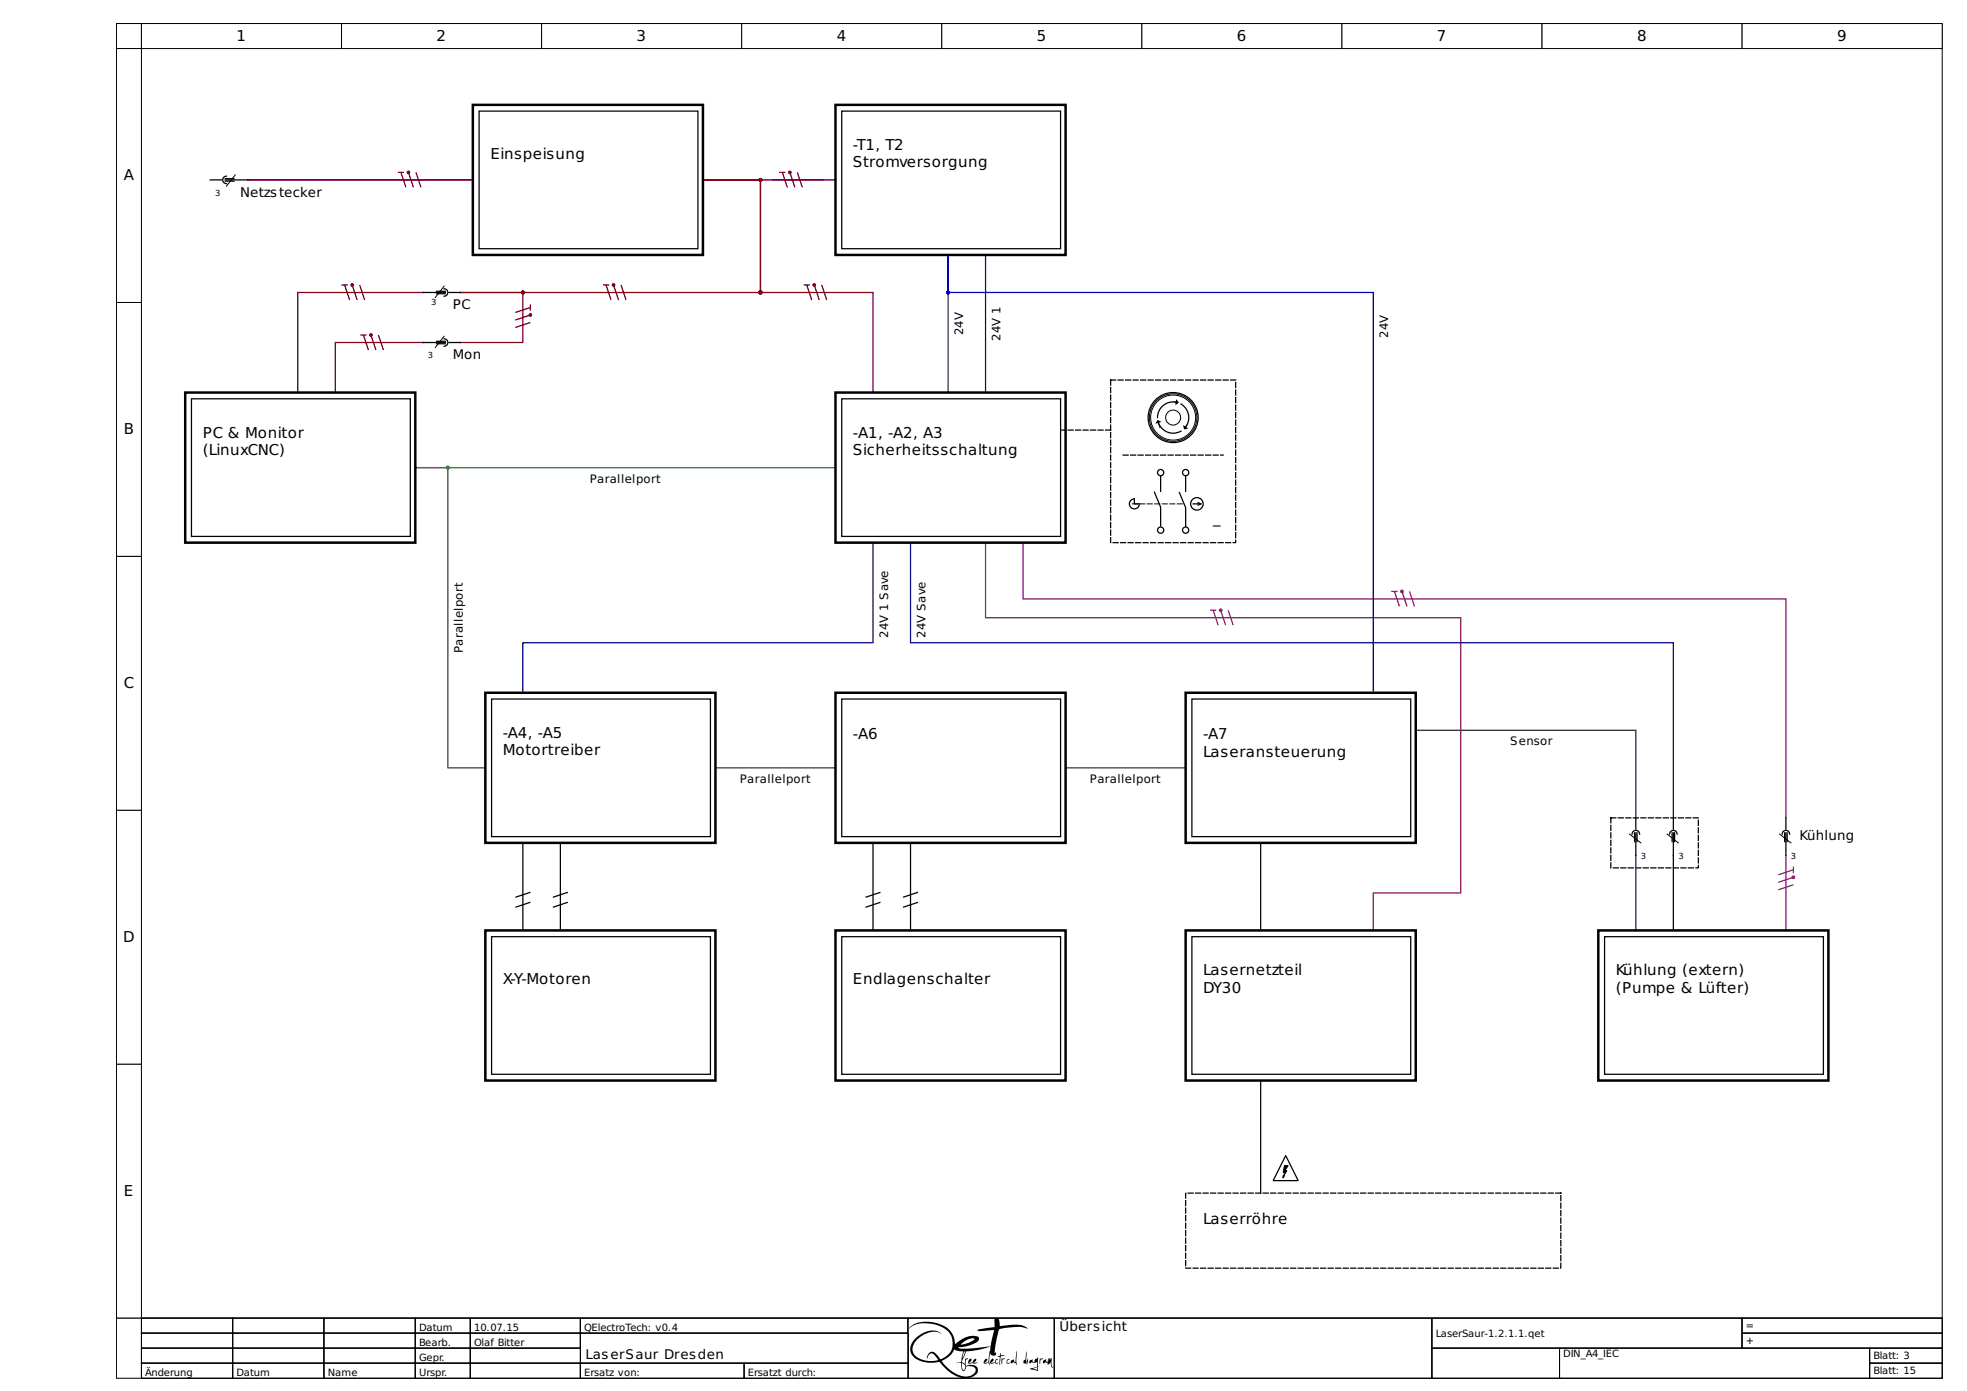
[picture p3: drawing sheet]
<svg xmlns="http://www.w3.org/2000/svg" width="420mm" height="297mm" viewBox="0 0 420 297" stroke-linecap="round" stroke-linejoin="round" font-family="sans-serif">
<path d="M24.9 5h390v276.5h-390z" fill="none" stroke="#000" stroke-width=".21"/>
<g fill="#fff" stroke="#000" stroke-width=".21">
<path d="M24.9 5h5.3v5.4h-5.3z"/>
<path d="M30.2 5h42.8v5.4h-42.8z"/>
<path d="M73 5h42.7v5.4h-42.7z"/>
<path d="M115.7 5h42.7v5.4h-42.7z"/>
<path d="M158.4 5h42.8v5.4h-42.8z"/>
<path d="M201.2 5h42.7v5.4h-42.7z"/>
<path d="M243.9 5h42.7v5.4h-42.7z"/>
<path d="M286.6 5h42.8v5.4h-42.8z"/>
<path d="M329.4 5h42.7v5.4h-42.7z"/>
<path d="M372.1 5h42.8v5.4h-42.8z"/>
<path d="M24.9 10.4h5.3v54.2h-5.3z"/>
<path d="M24.9 64.6h5.3v54.2h-5.3z"/>
<path d="M24.9 118.8h5.3v54.2h-5.3z"/>
<path d="M24.9 173h5.3v54.3h-5.3z"/>
<path d="M24.9 227.3h5.3v54.2h-5.3z"/>
<path d="M24.9 281.5h390v12.8h-390z"/>
<path d="M30.2 281.5h19.5v3.2h-19.5z"/>
</g>
<path d="M30.2 281.5h19.5v3.2h-19.5z" fill="none" stroke="#000" stroke-width=".21"/>
<path d="M49.7 281.5h19.5v3.2h-19.5z" fill="#fff" stroke="#000" stroke-width=".21"/>
<path d="M49.7 281.5h19.5v3.2h-19.5z" fill="none" stroke="#000" stroke-width=".21"/>
<path d="M69.2 281.5h19.5v3.2h-19.5z" fill="#fff" stroke="#000" stroke-width=".21"/>
<path d="M69.2 281.5h19.5v3.2h-19.5z" fill="none" stroke="#000" stroke-width=".21"/>
<path d="M88.7 281.5h11.8v3.2h-11.8z" fill="#fff" stroke="#000" stroke-width=".21"/>
<path d="M88.7 281.5h11.8v3.2h-11.8z" fill="none" stroke="#000" stroke-width=".21"/>
<path d="M100.5 281.5h23.5v3.2h-23.5z" fill="#fff" stroke="#000" stroke-width=".21"/>
<path d="M100.5 281.5h23.5v3.2h-23.5z" fill="none" stroke="#000" stroke-width=".21"/>
<path d="M124 281.5h70v3.2h-70z" fill="#fff" stroke="#000" stroke-width=".21"/>
<path d="M124 281.5h70v3.2h-70z" fill="none" stroke="#000" stroke-width=".21"/>
<path d="M194 281.5h31.2v12.8h-31.2z" fill="#fff" stroke="#000" stroke-width=".21"/>
<g fill="#000">
<path d="M207 290.3l.4-.2a.61 .61 0 0 1-.5 .9 .87 .87 0 0 0 1.2-.7l.4-.1a.76 .76 0 0 1-.6 .8l.9-.1-.7 .3-.4-.2-.8 .2-.1-.3zM211.8 290.3l.4-.1a.73 .73 0 0 1-.6 .8l.9-.1 .1-.4a.38 .38 0 0 1 .5-.3v.2h-.2l-.2 .2v.4h.6a.57 .57 0 0 1-.9 0l-.1 .1a.53 .53 0 0 1-.8-.1zM213.6 288.9l.2 .5 .5-.1 .3 .3h-.7a1.89 1.89 0 0 0-.3 1.7l-.1 .2 .1-1.8h-.5l.5-.2zM214 290l.1 .2 .3-.1 .2 .1a.69 .69 0 0 0-.5 1l-.1 .1zM215.2 290.3l.2-.1 .2 .1a.42 .42 0 0 0-.4 .3 .42 .42 0 0 0 .1 .4l.5-.1a.44 .44 0 0 1-.6 .3 .44 .44 0 0 1-.1-.7zM217.2 288.6l-.1 1.9 .1 .9-.7-.6-.4 .3-.2-.2v-.3l.6-.4 .1 .4 .3 .3zM219.3 288.6l-.1 2.1 .4-.6v.9l-.1 .2-.1-.6-.1 .8-.4-.3a.41 .41 0 0 1-.3-.4 .41 .41 0 0 1 .4-.4zM222.2 290v.2l.3-.1 .3 .1-.5 .2-.2 .9zM223 290.4l.4-.2 .1 .5 .3 .2 .1-.8 .1 .7 .2-.8 .1 .5 .3-.5 .1 1.7 .1 .2 .3-.1-.5 .2-.2-1.2-.2 .4-.1-.1-.2 .3-.1-.3-.5-.3-.5 .3v-.5z"/>
<path d="M207 290.3l-.2 .8 .3 .1 .6-.2a.83 .83 0 0 0 1.2-.1l-.8 .1-.1-.1a.53 .53 0 0 0 .4-.8l-.3 .2a.88 .88 0 0 1-1.2 .7l.6-.6-.1-.3zM207 290.3l.2-.1h.3l-.1 .4-.5 .3 .2 .1 .6-.1 .5-.7h.3a.62 .62 0 0 1-.5 .7l.1 .1 .7-.1-.7 .3-.3-.2-.9 .2-.1-.3z"/>
<path d="M211.8 290.3l-.3 .7a.87 .87 0 0 0 1 0l.4 .2 .4-.2h-.6v-.4l.2-.2h.3l-.1-.2a.46 .46 0 0 0-.6 .5v.2l-.9 .1a.66 .66 0 0 0 .5-.9zM211.9 290.2h.3a.76 .76 0 0 1-.6 .8h.2a.65 .65 0 0 0 .9-.6l.3-.2 .2 .1-.3 .1-.2 .6h.6a.49 .49 0 0 1-.8 0l-.2 .1a.53 .53 0 0 1-.8-.1z"/>
<path d="M194.5 283.3l-.5 .7 .8-.8 1.4-.5 1.4-.1 1.4 .1a6.3 6.3 0 0 1 3.7 1.8l.3 .4a3.5 3.5 0 0 1-1.2 4.9l-.9 .5-1.1-1.3a1.08 1.08 0 0 0-1.3-.1 1.08 1.08 0 0 0-.4 1.2 .92 .92 0 0 1 .7-1 .92 .92 0 0 1 1.1 .6l.5 .7a5.1 5.1 0 0 1-5.2-1.2l-.3-.9 .2-1a4.1 4.1 0 0 1 1.9-2.1l1.1-.5 1-.3h.9l1.1 .4-1.2-.6a4.9 4.9 0 0 0-4 1.3 2.72 2.72 0 0 0-.2 4.7 6 6 0 0 0 3.1 .8l1.9-.2 1.6 1.8a5 5 0 0 0 5.2 1.5l.8-.4 .5-.5a1.19 1.19 0 0 0-.1-1.3 1.19 1.19 0 0 0-1.3-.4l-1 .2-.1-1.1 .2-.3 .3-.1-.1-.2-.4 .2-.1-.1-.1 1.1-.6-.3 .9-2.3 2.8-.4 2.4-.7-.5 3.4-.8 .1 .5-.4 .1-.3-.1-.2-.5 .3-.2 .5v.2l.4 .1 .6-.2 .3 .4h.1l-.2-.7 .2-1.8 .2 .4 .6 .2a.4 .4 0 0 0 .5-.4l-.1-.3-.2 .1v-.7l.9-4.3 1.3-.3 2.9-.3 1.9 .4a1.04 1.04 0 0 0-1-.6l-2.2-.2-2.7 .3-.3-1.6a.53 .53 0 0 0-.7 0 .53 .53 0 0 0-.2 .6v1.2l-3.7 .6 .7 .3 2.9-.3-.7 3.5-5.6 .5a1.33 1.33 0 0 1-1.3-.3l1.4-.1 2.1-.7 .8-.6 .1-.7-.8-.3-1.7 .1-1.5 .8-1.1 .9-.2-1.2a5.5 5.5 0 0 0-5.3-3.6h-1.3l-1.3 .2zM194.5 283.3a6.6 6.6 0 0 1 6.2-.5l1.1 .5a4.5 4.5 0 0 1 2.2 3.8l.2-.2a4.8 4.8 0 0 1 4.7-1.4l.2 .1a1.01 1.01 0 0 1-.9 1.2 7.9 7.9 0 0 1-3.2 .9h-.3l.5 .3h1.4l5-.5 .7-3.5-2.9 .3-.7-.3 3.8-.6-.1-1.6 .2-.3h.5l.3 .2 .2 1.5 2.7-.3a4 4 0 0 1 3.1 .7l.1 .1-1.4-.3h-.8l-3.7 .4a4.9 4.9 0 0 0-.8 2.6l-.3 2.3v.3l.2-.2v.3l-.2 .4a.66 .66 0 0 1-1-.6l-.1 .5a2.81 2.81 0 0 0 .1 2h-.2l-.2-.4-.6 .2-.4-.1v-.2l.2-.5 .5-.3 .1 .2-.1 .3-.5 .4 .8-.1 .5-3.4-2.4 .7-2.8 .4-.9 2.2 .6 .4 .1-1.1 .1 .1 .5-.1v.1l-.5 .3-.1 .8 .2 .4a2.39 2.39 0 0 1 1.9-.1l.5 .5 .1 .5-.1 .6-.5 .5-1.3 .5h-1.9a10.2 10.2 0 0 1-4.4-3.4l-.4 .1a6.8 6.8 0 0 1-3.9-.3l-1-.6-.5-.6-.4-.6-.1-.8a5 5 0 0 1 4-3.8h1.5l1.2 .6a3.3 3.3 0 0 0-3.8 .2 3.6 3.6 0 0 0-2.3 3.8 3.3 3.3 0 0 0 2.3 1.7l1.7 .2 1.4-.3-.8-1-.5-.4-.7 .3-.3 .8-.1-.1a1.2 1.2 0 0 1 1.3-1.3l.8 .6 .8 .9h.2l1-.6 .8-.7 .5-.9 .1-.9a4 4 0 0 0-3.4-4.2l-1.1-.2a5.2 5.2 0 0 0-5 1.2zM205.3 287.1l1.4-1.1 1-.2 .5 .1a4.8 4.8 0 0 1-2.9 1.2zM205.3 287.1h.4l1.3-.4 1.2-.8-.5-.1-1 .2zM201.1 290.6a5.3 5.3 0 0 0 2.7-2.3v-.1a2.42 2.42 0 0 0 1.8 .4h.2l-.5 2.3h-.8l-.3 .3 .6-.2h.5a1.65 1.65 0 0 0 .5 1.8l.3-.3 .2-.4a.98 .98 0 0 1 1.4-.3 .9 .9 0 0 1 .7 .8 .9 .9 0 0 1-.6 .9l-.4 .3a5.4 5.4 0 0 1-5.5-2.2zM201.1 290.6a8.4 8.4 0 0 0 3.8 3.1 2.57 2.57 0 0 0 3.5-1 1.39 1.39 0 0 0-1.9-.9l-.4 .7-.4 .3-.3-.5-.1-1.3h-.5l-.6 .2a1.05 1.05 0 0 1 1.1-.3l.5-2.3-1.2-.1-.8-.3a4 4 0 0 1-2.4 2.3zM206 288.6h.2l-.1 .2-.5 1.3zM206 288.6l-.4 1.5 .5-1.3 .1-.2zM205.5 291.1l.6 .4 .1 .5a.39 .39 0 0 1-.1 .4 .39 .39 0 0 1-.5 .1zM205.5 291.1a1.36 1.36 0 0 0 .4 1.5l.3-.7a.84 .84 0 0 0-.7-.8z"/>
<path d="M194.5 283.3l-.5 .6 .1-.1a5.9 5.9 0 0 1 5.6-1 4.2 4.2 0 0 1 3.8 4.3 3.4 3.4 0 0 1-2.7 3.1l-1-1.2a1.06 1.06 0 0 0-1.3-.1 1.06 1.06 0 0 0-.4 1.2 .92 .92 0 0 1 .7-1 .92 .92 0 0 1 1.1 .6 .69 .69 0 0 1 .4 .8 5.3 5.3 0 0 1-5.1-1.3 2.77 2.77 0 0 1 1.2-3.6 4 4 0 0 1 4.7-.8 3.4 3.4 0 0 0-4.4 .1 3.5 3.5 0 0 0-2 4.2 5 5 0 0 0 4.9 1.9l1.1-.2a7.9 7.9 0 0 0 5.7 3.5 2.66 2.66 0 0 0 2.5-1.4 1.2 1.2 0 0 0-1.5-1.4l-1 .2-.1-.2v-1l.5-.3v-.1h-.6l-.1 1.1-.6-.3 .9-2.3 2.8-.4 2.4-.7-.1 1a1.4 1.4 0 0 0-.3 1.3l-.1 1.1-.8 .1 .5-.4 .1-.3-.2-.2-.4 .3-.2 .7 .4 .1 .6-.2 .2 .4h.2a3.5 3.5 0 0 1 0-2.5 .65 .65 0 0 0 .5 .6 .65 .65 0 0 0 .8-.4v-.3l-.3 .2v-.2v-.9l.9-4a10.9 10.9 0 0 1 6.1-.2 3.7 3.7 0 0 0-3.2-.8l-2.7 .3-.2-1.3a.52 .52 0 0 0-.6-.4 .52 .52 0 0 0-.4 .7v1.2l-3.7 .6 .7 .3 2.9-.3-.7 3.5a24.3 24.3 0 0 1-6.6 .5l-.3-.3h.3a7.1 7.1 0 0 0 4-1.4l.1-.5-.2-.3a5 5 0 0 0-4.9 1.6 4.6 4.6 0 0 0-3.8-4.5 6.4 6.4 0 0 0-5.7 .7zM205.4 287a2.7 2.7 0 0 1 2.8-1.1 4.8 4.8 0 0 1-3 1.2zM201.1 290.6a4.9 4.9 0 0 0 2.7-2.4l.8 .3 1.2 .1-.5 2.3h-.8l-.3 .3 .6-.2h.5a1.66 1.66 0 0 0 .5 1.8l.3-.3 .3-.7a1.77 1.77 0 0 1 2 .6 1.9 1.9 0 0 1-2.4 1.5 7.7 7.7 0 0 1-4.9-3.3zM205.9 288.7l.3-.1-.6 1.5zM205.5 291.1a.77 .77 0 0 1 .7 .7 .77 .77 0 0 1-.5 .8l-.2-.6z"/>
<path d="M213.6 288.9v.6l-.5 .2h.5l-.1 1.5 .1 .3 .2-1.8 .8-.1-.3-.3-.6 .1zM213.6 288.9l.1 .5 .6-.1 .3 .3a.59 .59 0 0 0-.9 .3l-.1 1.6v-1.8h-.5l.5-.2z"/>
<path d="M214 290v1.3l.1-.9 .5-.3h-.2l-.3 .1zM214 290l.1 .2 .3-.1h.2a.72 .72 0 0 0-.5 1l-.1 .2z"/>
<path d="M215.1 290.3l-.1 .7 .5 .2 .3-.3-.5 .1-.2-.1 .2-.5h.3v-.2zM215.2 290.3l.4-.1v.2h-.3l-.2 .5 .2 .1 .5-.1-.3 .3-.5-.2z"/>
<path d="M217.2 288.6l-.3 2.3a.44 .44 0 0 1-.4-.7l-.1 .2a.36 .36 0 0 0-.5 .3 .36 .36 0 0 0 .3 .4l.3-.3 .4 .3 .2 .3h.2l-.2-.4 .1-.1-.1-.2zM217.2 288.6l-.1 2.1 .1 .2-.1 .1 .2 .4-.8-.6-.3 .3a.38 .38 0 0 1-.3-.5 .38 .38 0 0 1 .5-.2l.1-.2 .1 .6 .3 .1z"/>
<path d="M219.3 288.6l-.2 1.2a.55 .55 0 0 1-.5 .8v.5h.4l.3 .3 .1-.8 .1 .6 .1-1.1-.4 .6zM219.3 288.6l-.1 2.1 .4-.6v.8l-.1 .3-.1-.6-.1 .8-.2-.2a.45 .45 0 0 1-.5-.5 .45 .45 0 0 1 .4-.4z"/>
<path d="M220 290.5l-.2 .4 .2 .2 .4-.3 .4 .2 .7-.2v1.1l-1.4 .3v.1l1.6 .5v-.9l.5-.2-.5 .1v-1.9h-.1l-.1 .3h-.4l-.1 .7-.4-.1-.1-.6zM220 290.5l.5-.3 .1 .6 .3 .1a.63 .63 0 0 1 .6-.7l.2-.3v1.9l.5-.1-.5 .2v.9l-1.7-.5 1.5-.4v-1.1l-.7 .2-.4-.2-.4 .3-.2-.2zM220.6 292.3l.9-.3v.5zM220.6 292.3l.9 .2v-.5z"/>
<path d="M220.1 290.4l-.2 .2v.5l.5-.3 .4 .2 .7-.2v1.1l-1.5 .4 1.7 .5v-.9l.4-.2-.4 .1v-1.9l-.2 .3a.64 .64 0 0 0-.6 .7l-.3-.1-.1-.6zM220.6 292.3l.9-.3v.5z"/>
<path d="M222.2 290l-.1 1.3 .2-.9 .5-.2-.3-.1-.3 .1zM222.2 290v.2l.3-.1 .3 .1-.5 .2-.2 .9z"/>
<path d="M223 290.4l-.2 .5 .1 .2 .5-.3 .4 .3v.4l.3-.4 .1 .1 .2-.4 .2 1.2 .5-.2-.3 .1-.1-.2-.1-1.7-.3 .5-.1-.5-.2 .8-.1-.8-.1 .9a.49 .49 0 0 1-.4-.7zM223 290.4l.4-.2 .1 .6 .3 .1 .1-.9 .1 .8 .2-.8 .1 .5 .3-.5 .1 1.7 .1 .2 .3-.1-.5 .2-.2-1.2-.2 .4-.1-.1-.3 .4v-.4l-.4-.3-.5 .3-.1-.2z"/>
</g>
<path d="M194 281.5h31.2v12.8h-31.2z" fill="none" stroke="#000" stroke-width=".21"/>
<path d="M225.2 281.5h80.7v12.8h-80.7z" fill="#fff" stroke="#000" stroke-width=".21"/>
<path d="M225.2 281.5h80.7v12.8h-80.7z" fill="none" stroke="#000" stroke-width=".21"/>
<path d="M305.9 281.5h66.2v6.4h-66.2z" fill="#fff" stroke="#000" stroke-width=".21"/>
<path d="M305.9 281.5h66.2v6.4h-66.2z" fill="none" stroke="#000" stroke-width=".21"/>
<path d="M372.1 281.5h42.8v3.2h-42.8z" fill="#fff" stroke="#000" stroke-width=".21"/>
<path d="M372.1 281.5h42.8v3.2h-42.8z" fill="none" stroke="#000" stroke-width=".21"/>
<path d="M30.2 284.7h19.5v3.2h-19.5z" fill="#fff" stroke="#000" stroke-width=".21"/>
<path d="M30.2 284.7h19.5v3.2h-19.5z" fill="none" stroke="#000" stroke-width=".21"/>
<path d="M49.7 284.7h19.5v3.2h-19.5z" fill="#fff" stroke="#000" stroke-width=".21"/>
<path d="M49.7 284.7h19.5v3.2h-19.5z" fill="none" stroke="#000" stroke-width=".21"/>
<path d="M69.2 284.7h19.5v3.2h-19.5z" fill="#fff" stroke="#000" stroke-width=".21"/>
<path d="M69.2 284.7h19.5v3.2h-19.5z" fill="none" stroke="#000" stroke-width=".21"/>
<path d="M88.7 284.7h11.8v3.2h-11.8z" fill="#fff" stroke="#000" stroke-width=".21"/>
<path d="M88.7 284.7h11.8v3.2h-11.8z" fill="none" stroke="#000" stroke-width=".21"/>
<path d="M100.5 284.7h23.5v3.2h-23.5z" fill="#fff" stroke="#000" stroke-width=".21"/>
<path d="M100.5 284.7h23.5v3.2h-23.5z" fill="none" stroke="#000" stroke-width=".21"/>
<path d="M124 284.7h70v6.4h-70z" fill="#fff" stroke="#000" stroke-width=".21"/>
<path d="M124 284.7h70v6.4h-70z" fill="none" stroke="#000" stroke-width=".21"/>
<path d="M372.1 284.7h42.8v3.2h-42.8z" fill="#fff" stroke="#000" stroke-width=".21"/>
<path d="M372.1 284.7h42.8v3.2h-42.8z" fill="none" stroke="#000" stroke-width=".21"/>
<path d="M30.2 287.9h19.5v3.2h-19.5z" fill="#fff" stroke="#000" stroke-width=".21"/>
<path d="M30.2 287.9h19.5v3.2h-19.5z" fill="none" stroke="#000" stroke-width=".21"/>
<path d="M49.7 287.9h19.5v3.2h-19.5z" fill="#fff" stroke="#000" stroke-width=".21"/>
<path d="M49.7 287.9h19.5v3.2h-19.5z" fill="none" stroke="#000" stroke-width=".21"/>
<path d="M69.2 287.9h19.5v3.2h-19.5z" fill="#fff" stroke="#000" stroke-width=".21"/>
<path d="M69.2 287.9h19.5v3.2h-19.5z" fill="none" stroke="#000" stroke-width=".21"/>
<path d="M88.7 287.9h11.8v3.2h-11.8z" fill="#fff" stroke="#000" stroke-width=".21"/>
<path d="M88.7 287.9h11.8v3.2h-11.8z" fill="none" stroke="#000" stroke-width=".21"/>
<path d="M100.5 287.9h23.5v3.2h-23.5z" fill="#fff" stroke="#000" stroke-width=".21"/>
<path d="M100.5 287.9h23.5v3.2h-23.5z" fill="none" stroke="#000" stroke-width=".21"/>
<path d="M305.9 287.9h27.2v6.4h-27.2z" fill="#fff" stroke="#000" stroke-width=".21"/>
<path d="M305.9 287.9h27.2v6.4h-27.2z" fill="none" stroke="#000" stroke-width=".21"/>
<path d="M333.1 287.9h66.3v6.4h-66.3z" fill="#fff" stroke="#000" stroke-width=".21"/>
<path d="M333.1 287.9h66.3v6.4h-66.3z" fill="none" stroke="#000" stroke-width=".21"/>
<path d="M399.4 287.9h15.5v3.2h-15.5z" fill="#fff" stroke="#000" stroke-width=".21"/>
<path d="M399.4 287.9h15.5v3.2h-15.5z" fill="none" stroke="#000" stroke-width=".21"/>
<path d="M30.2 291.1h19.5v3.2h-19.5z" fill="#fff" stroke="#000" stroke-width=".21"/>
<path d="M30.2 291.1h19.5v3.2h-19.5z" fill="none" stroke="#000" stroke-width=".21"/>
<path d="M49.7 291.1h19.5v3.2h-19.5z" fill="#fff" stroke="#000" stroke-width=".21"/>
<path d="M49.7 291.1h19.5v3.2h-19.5z" fill="none" stroke="#000" stroke-width=".21"/>
<path d="M69.2 291.1h19.5v3.2h-19.5z" fill="#fff" stroke="#000" stroke-width=".21"/>
<path d="M69.2 291.1h19.5v3.2h-19.5z" fill="none" stroke="#000" stroke-width=".21"/>
<path d="M88.7 291.1h11.8v3.2h-11.8z" fill="#fff" stroke="#000" stroke-width=".21"/>
<path d="M88.7 291.1h11.8v3.2h-11.8z" fill="none" stroke="#000" stroke-width=".21"/>
<path d="M100.5 291.1h23.5v3.2h-23.5z" fill="#fff" stroke="#000" stroke-width=".21"/>
<path d="M100.5 291.1h23.5v3.2h-23.5z" fill="none" stroke="#000" stroke-width=".21"/>
<path d="M124 291.1h35v3.2h-35z" fill="#fff" stroke="#000" stroke-width=".21"/>
<path d="M124 291.1h35v3.2h-35z" fill="none" stroke="#000" stroke-width=".21"/>
<path d="M159 291.1h35v3.2h-35z" fill="#fff" stroke="#000" stroke-width=".21"/>
<path d="M159 291.1h35v3.2h-35z" fill="none" stroke="#000" stroke-width=".21"/>
<path d="M399.4 291.1h15.5v3.2h-15.5z" fill="#fff" stroke="#000" stroke-width=".21"/>
<path d="M399.4 291.1h15.5v3.2h-15.5z" fill="none" stroke="#000" stroke-width=".21"/>
<path d="M226.5 91.8h10.7M237.2 81.2h26.7v34.7h-26.7zM239.9 97.2h21.4M344.1 174.6h18.7v10.7h-18.7zM253.3 254.8h80.1v16h-80.1z" fill="none" stroke="#000" stroke-width=".27" stroke-dasharray="1.1 .5"/>
<path d="M52.9 38.4h48.1M165.1 38.4h10.7M269.3 230.7v24.1" fill="none" stroke="#000" stroke-width=".27"/>
<path d="M150.1 38.4h28.4M166.6 36.8h1M167.1 36.8l1.1 3.2M168.7 36.8l1.1 3.2" fill="none" stroke="#800000" stroke-width=".27"/>
<circle cx="168.7" cy="36.8" r=".4" fill="#800000"/>
<path d="M170.3 36.8l1.1 3.2" fill="none" stroke="#800000" stroke-width=".27"/>
<path d="M52.9 38.4h48.1M85.1 36.8h1.1M85.6 36.8l1.1 3.2M87.2 36.8l1.1 3.2" fill="none" stroke="#c00000" stroke-width=".27"/>
<circle cx="87.2" cy="36.8" r=".4" fill="#c00000"/>
<path d="M88.8 36.8l1.1 3.2" fill="none" stroke="#c00000" stroke-width=".27"/>
<path d="M119.7 180v18.7M121.3 190.5l-3.2 1.1M121.3 192.7l-3.2 1" fill="none" stroke="#000" stroke-width=".27"/>
<path d="M218.5 115.9v12h163v46.7M297.3 126.3h1.1M297.9 126.3l1 3.2M299.5 126.3l1 3.2" fill="none" stroke="#800080" stroke-width=".27"/>
<circle cx="299.5" cy="126.3" r=".4" fill="#800080"/>
<path d="M301.1 126.3l1 3.2" fill="none" stroke="#800080" stroke-width=".27"/>
<path d="M111.7 180v18.7M269.3 180v18.7M113.3 190.5l-3.2 1.1M113.3 192.7l-3.2 1" fill="none" stroke="#000" stroke-width=".27"/>
<path d="M150.1 38.4h12.3v24.1h-64.1M128.9 60.9h1.1M129.4 60.9l1.1 3.2M131.1 60.9l1 3.2" fill="none" stroke="#800000" stroke-width=".27"/>
<circle cx="131.1" cy="60.9" r=".4" fill="#800000"/>
<path d="M73.1 60.9h1.1M73.6 60.9l1.1 3.2M75.2 60.9l1.1 3.2M90.3 62.5h-26.7v21.3M132.7 60.9l1 3.2" fill="none" stroke="#800000" stroke-width=".27"/>
<g fill="#800000" stroke="#800000" stroke-width=".27">
<circle cx="162.4" cy="62.5" r=".27"/>
<circle cx="162.4" cy="38.4" r=".27"/>
</g>
<circle cx="75.2" cy="60.9" r=".4" fill="#800000"/>
<path d="M76.8 60.9l1.1 3.2M77.1 71.5h1.1M77.6 71.5l1.1 3.2M79.2 71.5l1.1 3.2M90.3 73.1h-18.7v10.7" fill="none" stroke="#800000" stroke-width=".27"/>
<path d="M88.7 99.9h7v64.1h8" fill="none" stroke="#008000" stroke-width=".27"/>
<circle cx="95.7" cy="99.9" r=".27" fill="#008000" stroke="#008000" stroke-width=".27"/>
<circle cx="79.2" cy="71.5" r=".4" fill="#800000"/>
<path d="M80.8 71.5l1.1 3.2M98.3 62.5h13.4v10.6h-13.4M113.3 65.7l-3.2 1M113.3 65.1v1.1M113.3 67.3l-3.2 1" fill="none" stroke="#800000" stroke-width=".27"/>
<path d="M202.5 54.4v29.4" fill="none" stroke="#0000c0" stroke-width=".27"/>
<circle cx="113.3" cy="67.3" r=".4" fill="#800000"/>
<path d="M113.3 68.9l-3.2 1" fill="none" stroke="#800000" stroke-width=".27"/>
<circle cx="111.7" cy="62.5" r=".27" fill="#800000" stroke="#800000" stroke-width=".27"/>
<path d="M186.5 180v18.7M188.1 190.5l-3.2 1.1M188.1 192.7l-3.2 1" fill="none" stroke="#000" stroke-width=".27"/>
<path d="M88.7 99.9h89.8M152.8 164h25.7" fill="none" stroke="#008000" stroke-width=".27"/>
<path d="M210.5 54.4v29.4" fill="none" stroke="#0000c0" stroke-width=".27"/>
<path d="M381.5 182.7v16M383.1 185.7l-3.2 1.1M383.1 185.2v1.1M383.1 187.3l-3.2 1.1" fill="none" stroke="#800080" stroke-width=".27"/>
<circle cx="383.1" cy="187.3" r=".4" fill="#800080"/>
<path d="M210.5 115.9v16h101.5v58.8h-18.7v8M258.6 130.3h1.1M259.1 130.3l1.1 3.2M260.7 130.3l1.1 3.2M383.1 188.9l-3.2 1.1" fill="none" stroke="#800080" stroke-width=".27"/>
<path d="M186.5 115.9v21.4h-74.8v10.6" fill="none" stroke="#000080" stroke-width=".27"/>
<path d="M227.6 164h25.7" fill="none" stroke="#008000" stroke-width=".27"/>
<path d="M194.5 180v18.7M196.1 190.5l-3.2 1.1M196.1 192.7l-3.2 1M357.4 182.7v16" fill="none" stroke="#000" stroke-width=".27"/>
<circle cx="260.7" cy="130.3" r=".4" fill="#800080"/>
<path d="M262.3 130.3l1.1 3.2" fill="none" stroke="#800080" stroke-width=".27"/>
<path d="M202.5 54.4v8.1h90.8v85.4" fill="none" stroke="#0000c0" stroke-width=".27"/>
<circle cx="202.5" cy="62.5" r=".27" fill="#0000c0" stroke="#0000c0" stroke-width=".27"/>
<path d="M302.4 155.9h47v18.7M349.4 182.7v16" fill="none" stroke="#004040" stroke-width=".27"/>
<path d="M150.1 38.4h12.3v24.1h24.1v21.3M171.8 60.9h1.1M172.3 60.9l1.1 3.2M173.9 60.9l1.1 3.2" fill="none" stroke="#800000" stroke-width=".27"/>
<circle cx="173.9" cy="60.9" r=".4" fill="#800000"/>
<path d="M175.5 60.9l1.1 3.2" fill="none" stroke="#800000" stroke-width=".27"/>
<g fill="#800000" stroke="#800000" stroke-width=".27">
<circle cx="162.4" cy="62.5" r=".27"/>
<circle cx="162.4" cy="38.4" r=".27"/>
</g>
<path d="M194.5 115.9v21.4h162.9v37.3" fill="none" stroke="#000080" stroke-width=".27"/>
<path d="M101 22.4h49.1v32h-49.1zM178.5 22.4h49.1v32h-49.1zM39.6 83.8h49.1v32.1h-49.1zM178.5 83.8h49.1v32.1h-49.1zM103.7 147.9h49.1v32.1h-49.1zM178.5 147.9h49.1v32.1h-49.1zM253.3 147.9h49.1v32.1h-49.1zM103.7 198.7h49.1v32h-49.1zM178.5 198.7h49.1v32h-49.1zM253.3 198.7h49.1v32h-49.1zM341.4 198.7h49.2v32h-49.2z" fill="none" stroke="#000" stroke-width=".53"/>
<g fill="none" stroke="#000" stroke-width=".27">
<path d="M44.9 38.4h2.4M48.1 38.7h1.9M48.1 38.4h4.8M48.1 38.1h1.9M48.4 37.6a.8 .8 0 0 0-.8 .8 .8 .8 0 0 0 .8 .8M102.3 23.7h46.8v29.4h-46.8zM179.8 23.7h46.7v29.4h-46.7zM90.3 62.5h4.8M90.3 73.1h4.8M93.3 62.2h1.8M93.3 62.7h1.8M93.3 72.9h1.8"/>
<path d="M93.3 73.4h1.8M94.9 61.7a.8 .8 0 0 1 .8 .8 .8 .8 0 0 1-.8 .8M94.9 72.3a.8 .8 0 0 1 .8 .8 .8 .8 0 0 1-.8 .8M95.9 62.5h2.4M95.9 73.1h2.4M40.9 85.2h46.7v29.3h-46.7zM179.8 85.2h46.7v29.3h-46.7zM247.4 90.3a3.3 3.3 0 0 0 4.9 1.8M251.2 85.9a3.3 3.3 0 0 0-4 3.3M252.3 86.3a3.3 3.3 0 0 1 .8 5M241.4 107l.9-.5v1.1h1.1a1.07 1.07 0 0 1-1.4 1 1.07 1.07 0 0 1-.6-1.6zM246.6 105.1l1.3 3.2v4"/>
<path d="M247.9 101.7v3.2M251.9 105.2l1.4 3.2v4M253.3 101.7v3.2M254.9 107.6h1.6M255.9 107.3l.6 .3M256.5 107.6l-.6 .3M105 149.3h46.8v29.4h-46.8zM179.8 149.3h46.7v29.4h-46.7zM254.6 149.3h46.7v29.4h-46.7zM348.6 178.1a.8 .8 0 0 1 .8-.8 .8 .8 0 0 1 .8 .8M349.2 177.9v1.8M349.4 174.6v2.5"/>
<path d="M349.4 177.9v4.8M349.7 177.9v1.8M356.6 178.1a.8 .8 0 0 1 .8-.8 .8 .8 0 0 1 .8 .8M357.2 177.9v1.8M357.4 174.6v2.5M357.4 177.9v4.8M357.7 177.9v1.8M380.7 178.1a.8 .8 0 0 1 .8-.8 .8 .8 0 0 1 .8 .8M381.2 177.9v1.8M381.5 174.6v2.5M381.5 177.9v4.8M381.7 177.9v1.8"/>
<path d="M105 200h46.8v29.4h-46.8zM179.8 200h46.7v29.4h-46.7zM254.6 200h46.7v29.4h-46.7zM342.7 200h46.8v29.4h-46.8zM274.6 246.8l2.7 5.3h-5.3z"/>
<circle cx="250.6" cy="89.2" r="5.3"/>
<circle cx="247.9" cy="113.2" r=".67"/>
<circle cx="247.9" cy="100.9" r=".67"/>
<circle cx="253.3" cy="113.2" r=".67"/>
<circle cx="253.3" cy="100.9" r=".67"/>
<circle cx="255.7" cy="107.6" r="1.34"/>
</g>
<path d="M241.9 107.6h11" fill="none" stroke="#000" stroke-width=".21" stroke-dasharray="1.1 .5"/>
<g fill="none" stroke="#000" stroke-width=".21">
<path d="M50.2 37.3l-1.8 2.5M94.9 61.1l-1.9 2.4M94.9 71.8l-1.9 2.4M247.4 90.2l.4 1.1M250.9 85.8l.4 .1M253.5 90.8l-.3 .4M348.1 178.1l2.4 1.9M356.1 178.1l2.4 1.9M380.1 178.1l2.4 1.9"/>
<circle cx="250.6" cy="89.2" r="5.1"/>
<circle cx="250.6" cy="89.2" r="4.8"/>
<circle cx="250.6" cy="89.2" r="1.6"/>
</g>
<g fill="#000" stroke="#000" stroke-width=".21">
<path d="M247.3 89.8l.5 .3-.8 .2z" fill-rule="evenodd"/>
<path d="M251.3 85.5l.4 .5-.5 .3z" fill-rule="evenodd"/>
<path d="M252.9 91l.6 .5-.5 .1z" fill-rule="evenodd"/>
<path d="M274.1 251l.3 .1-.4 .5z" fill-rule="evenodd"/>
<path d="M274.4 248.9h.8l-.8 1.2 .5-.1-.7 1 .3-.8-.4 .2z" fill-rule="evenodd"/>
</g>
<g font-size="3.2">
<text x="50.5" y="8.8">1</text>
<text x="93.3" y="8.8">2</text>
<text x="136" y="8.8">3</text>
<text x="178.7" y="8.8">4</text>
<text x="221.5" y="8.8">5</text>
<text x="264.2" y="8.8">6</text>
<text x="306.9" y="8.8">7</text>
<text x="349.7" y="8.8">8</text>
<text x="392.4" y="8.8">9</text>
<text x="104.7" y="33.9">Einspeisung</text>
<text x="182.2" y="32">-T1, T2</text>
<text x="182.2" y="35.7">Stromversorgung</text>
<text x="26.5" y="38.4">A</text>
<text x="26.5" y="92.7">B</text>
<text x="43.3" y="93.4">PC &amp; Monitor</text>
<text x="182.2" y="93.4">-A1, -A2, A3</text>
<text x="43.3" y="97.2">(LinuxCNC)</text>
<text x="182.2" y="97.2">Sicherheitsschaltung</text>
<text x="259.1" y="111.6">_</text>
<text x="26.5" y="146.9">C</text>
<text x="107.4" y="157.6">-A4, -A5</text>
<text x="107.4" y="161.3">Motortreiber</text>
<text x="182.2" y="157.8">-A6</text>
<text x="257" y="157.8">-A7</text>
<text x="257" y="161.6">Laseransteuerung</text>
<text x="26.3" y="201.1">D</text>
<text x="257" y="208.3">Lasernetzteil</text>
<text x="345.1" y="208.3">Kühlung (extern)</text>
<text x="107.4" y="210.2">X-Y-Motoren</text>
<text x="182.2" y="210.2">Endlagenschalter</text>
<text x="257" y="212">DY30</text>
<text x="345.1" y="212">(Pumpe &amp; Lüfter)</text>
<text x="26.5" y="255.3">E</text>
<text x="257" y="261.5">Laserröhre</text>
</g>
<g font-size="2.9">
<text x="51.3" y="42">Netzstecker</text>
<text x="96.7" y="66.1">PC</text>
<text x="96.7" y="76.7">Mon</text>
<text x="384.4" y="179.5">Kühlung</text>
<text x="226.3" y="284.2">Übersicht</text>
<text x="125" y="290.3">LaserSaur Dresden</text>
</g>
<g font-size="2.5">
<text x="205.7" y="71.5" transform="rotate(-90 205.7 71.5)">24V</text>
<text x="213.7" y="72.7" transform="rotate(-90 213.7 72.7)">24V 1</text>
<text x="296.5" y="72.1" transform="rotate(-90 296.5 72.1)">24V</text>
<text x="126" y="103.1">Parallelport</text>
<text x="189.7" y="136.2" transform="rotate(-90 189.7 136.2)">24V 1 Save</text>
<text x="197.7" y="136.2" transform="rotate(-90 197.7 136.2)">24V Save</text>
<text x="98.9" y="139.5" transform="rotate(-90 98.9 139.5)">Parallelport</text>
<text x="322.6" y="159.2">Sensor</text>
<text x="158" y="167.2">Parallelport</text>
<text x="232.8" y="167.2">Parallelport</text>
</g>
<g font-size="2.1">
<text x="89.5" y="284.2">Datum</text>
<text x="89.5" y="287.4">Bearb.</text>
<text x="101.3" y="284.2">10.07.15</text>
<text x="101.3" y="287.4">Olaf Bitter</text>
<text x="124.8" y="284.2">QElectroTech: v0.4</text>
<text x="306.7" y="285.5">LaserSaur-1.2.1.1.qet</text>
<text x="372.9" y="283.9">=</text>
<text x="372.9" y="287.1">+</text>
<text x="31" y="293.8">Änderung</text>
<text x="50.5" y="293.8">Datum</text>
<text x="70" y="293.8">Name</text>
<text x="89.5" y="290.6">Gepr.</text>
<text x="89.5" y="293.8">Urspr.</text>
<text x="124.8" y="293.8">Ersatz von:</text>
<text x="159.8" y="293.8">Ersatzt durch:</text>
<text x="333.9" y="289.8">DIN_A4_IEC</text>
<text x="400.2" y="290.3">Blatt: 3</text>
<text x="400.2" y="293.5">Blatt: 15</text>
</g>
<g font-size="1.8">
<text x="46" y="41.8">3</text>
<text x="92.1" y="65.1">3</text>
<text x="91.4" y="76.5">3</text>
<text x="350.5" y="183.3">3</text>
<text x="358.5" y="183.3">3</text>
<text x="382.5" y="183.3">3</text>
</g>
</svg>
